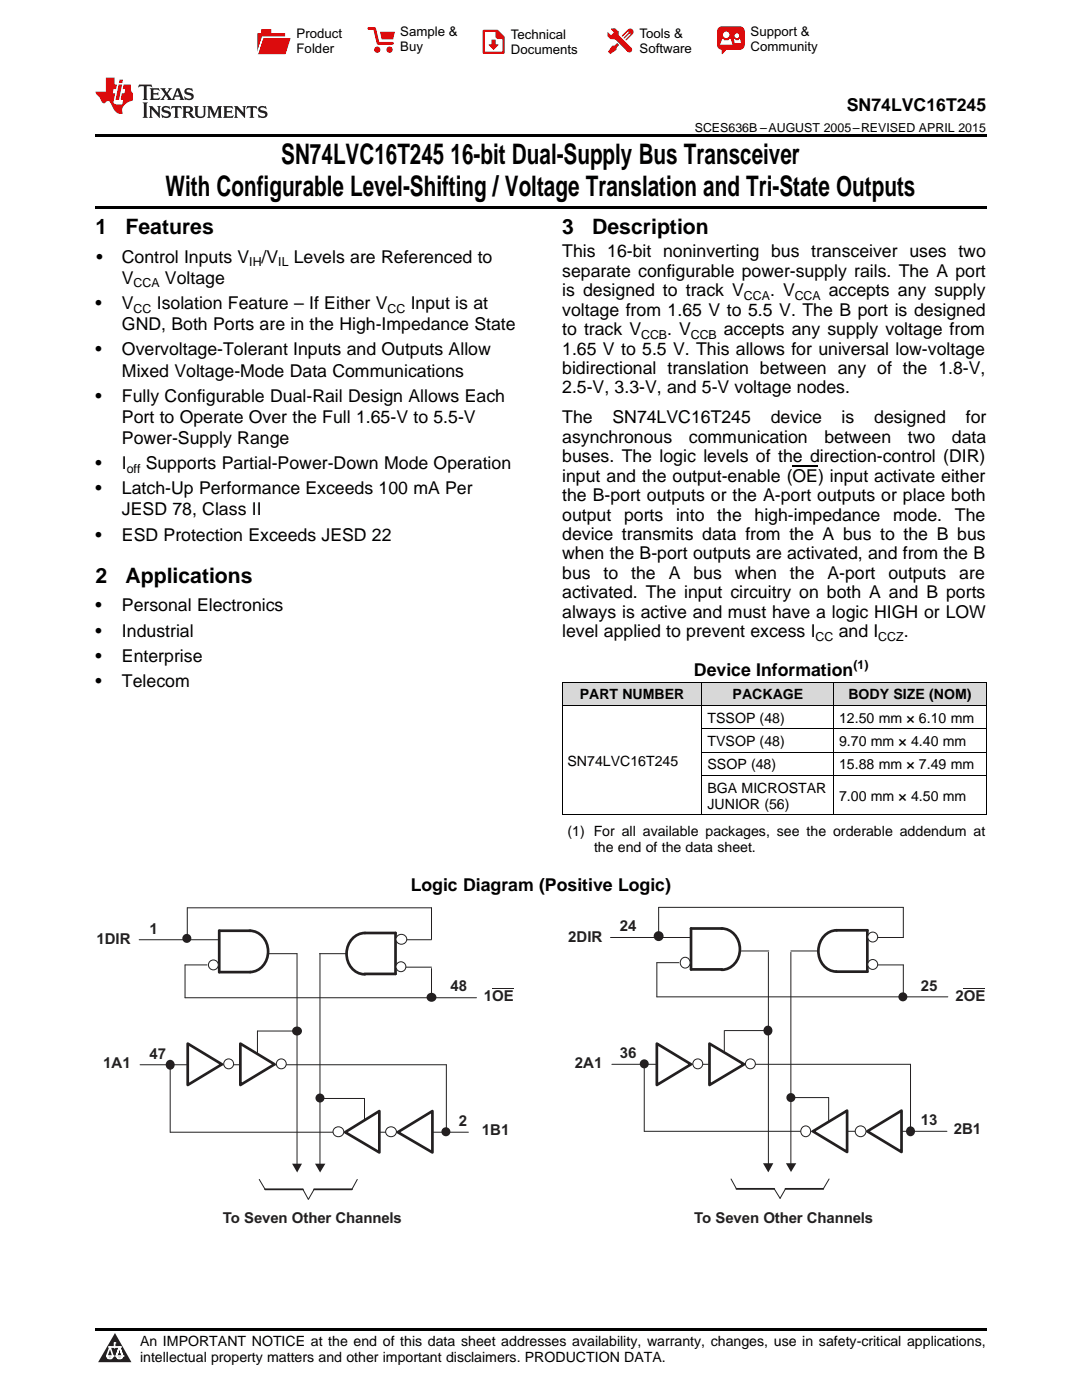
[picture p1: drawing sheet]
<svg xmlns="http://www.w3.org/2000/svg" width="216mm" height="279mm" viewBox="0 0 216 279" stroke-linecap="round" stroke-linejoin="round" font-family="sans-serif">
<g fill="#d8d8d8">
<path d="M112.2 136.2h27.9v4.6h-27.9z"/>
<path d="M140.1 136.2h26.3v4.6h-26.3z"/>
<path d="M166.4 136.2h30.4v4.6h-30.4z"/>
</g>
<path d="M22.9 266l3.3 5.9h-6.6z" fill="#231f20"/>
<path d="M21.3 270.6h1.2l-.3 .5h-.3a.53 .53 0 0 1-.6-.5z" fill-rule="evenodd" fill="#fff"/>
<path d="M21.3 270.6h1.2l-.3 .5h-.3a.53 .53 0 0 1-.6-.5z" fill="none" stroke="#231f20" stroke-width=".33"/>
<path d="M21.3 270.6l1.2 .1-.3 .4h-.5z" fill="none" stroke="#fff" stroke-width=".33"/>
<path d="M22.9 268.9h.1" fill="none" stroke="#fff" stroke-width=".33"/>
<path d="M22.9 268v.9z" fill="#fff"/>
<path d="M22.9 268v.9z" fill="none" stroke="#fff" stroke-width=".33"/>
<circle cx="22.9" cy="268" r=".16" fill="#fff"/>
<path d="M21.8 268.8h.1" fill="none" stroke="#fff" stroke-width=".33"/>
<path d="M21.8 268.8h2.2z" fill="#fff"/>
<path d="M21.8 268.8h2.2z" fill="none" stroke="#fff" stroke-width=".33"/>
<circle cx="24" cy="268.8" r=".16" fill="#fff"/>
<path d="M23.2 270.6h.1" fill="none" stroke="#fff" stroke-width=".33"/>
<path d="M23.8 268.8l-.6 1.8z" fill="#fff"/>
<path d="M23.8 268.8l-.6 1.8z" fill="none" stroke="#fff" stroke-width=".33"/>
<path d="M23.8 268.8l.7 1.8z" fill="#fff"/>
<path d="M23.8 268.8l.7 1.8z" fill="none" stroke="#fff" stroke-width=".33"/>
<path d="M24.4 270.6h.1" fill="none" stroke="#fff" stroke-width=".33"/>
<circle cx="21.3" cy="270.6" r=".16" fill="#fff"/>
<path d="M22 268.8l-.7 1.8z" fill="#fff"/>
<path d="M22 268.8l-.7 1.8z" fill="none" stroke="#fff" stroke-width=".33"/>
<path d="M22 268.8l.5 1.8z" fill="#fff"/>
<path d="M22 268.8l.5 1.8z" fill="none" stroke="#fff" stroke-width=".33"/>
<circle cx="22.5" cy="270.6" r=".16" fill="#fff"/>
<path d="M23.3 270.6h1.2a.63 .63 0 0 1-.6 .5 .63 .63 0 0 1-.6-.5z" fill-rule="evenodd" fill="#fff"/>
<path d="M23.3 270.6h1.2a.63 .63 0 0 1-.6 .5 .63 .63 0 0 1-.6-.5z" fill="none" stroke="#231f20" stroke-width=".33"/>
<path d="M23.3 270.6h1.2l-.4 .5h-.5z" fill="none" stroke="#fff" stroke-width=".33"/>
<path d="M23.2 270.6h.1" fill="none" stroke="#fff" stroke-width=".33"/>
<circle cx="24.5" cy="270.6" r=".16" fill="#fff"/>
<path d="M19 265.1h177.8v.5h-177.8z" fill="#000"/>
<circle cx="33.9" cy="212.5" r=".77" fill="#231f20"/>
<circle cx="33.9" cy="212.5" r=".77" fill="none" stroke="#231f20" stroke-width=".36"/>
<path d="M58.3 232.2h2l-1 1.8z" fill-rule="evenodd" fill="#231f20"/>
<path d="M36.9 192.6v6.5h58.2M59.3 190.3v41.9M63.8 190.3v42.6M86.1 187.5v-6.3h-48.7v6.7M86.1 193.3v5.8M27.9 212.5h61.2v13.5M34 212.5v13.5h59.5M58.9 205.8h-7.5v4.3M64.1 219.2h8.6v4.1M51.7 235.4l1.2 2M60.4 237.4l1.1 1.9 1.2-1.9M71.3 235.4l-1.1 2" fill="none" stroke="#231f20" stroke-width=".2"/>
<path d="M52.9 237.4h7.5M62.7 237.4h7.5" fill="none" stroke="#231f20" stroke-width=".36"/>
<circle cx="89" cy="225.9" r=".72" fill="#231f20"/>
<circle cx="89" cy="225.9" r=".72" fill="none" stroke="#231f20" stroke-width=".36"/>
<circle cx="37.3" cy="187.3" r=".72" fill="#231f20"/>
<circle cx="37.3" cy="187.3" r=".72" fill="none" stroke="#231f20" stroke-width=".36"/>
<circle cx="86.1" cy="199.1" r=".76" fill="#231f20"/>
<circle cx="86.1" cy="199.1" r=".76" fill="none" stroke="#231f20" stroke-width=".36"/>
<circle cx="59.3" cy="205.8" r=".76" fill="#231f20"/>
<circle cx="59.3" cy="205.8" r=".76" fill="none" stroke="#231f20" stroke-width=".36"/>
<circle cx="63.8" cy="219.1" r=".72" fill="#231f20"/>
<circle cx="63.8" cy="219.1" r=".72" fill="none" stroke="#231f20" stroke-width=".36"/>
<path d="M62.9 232.2h2l-1.1 1.8z" fill-rule="evenodd" fill="#231f20"/>
<path d="M98.1 197.4h4.3" fill="none" stroke="#231f20" stroke-width=".2"/>
<circle cx="128.6" cy="212.3" r=".72" fill="#231f20"/>
<circle cx="128.6" cy="212.3" r=".72" fill="none" stroke="#231f20" stroke-width=".36"/>
<path d="M152.2 232.1h2.1l-1 1.8z" fill-rule="evenodd" fill="#231f20"/>
<g fill="none" stroke="#231f20" stroke-width=".2">
<path d="M131.1 192.1v6.8h58M131.4 187v-5.9h48.8v6M153.3 190.1v42.7M157.8 190.1v42.7M180.2 192.6v6.3M122.1 212.4h59.6v13.4M128.6 212.4v13.4h60.4M144.5 205.7v4.1M144.6 205.7h8.4M158.3 219h7v4.7M145.9 235.3l1.1 2M154.5 237.3l1.2 1.8 1-1.8"/>
<path d="M165.4 235.3l-1.1 2"/>
</g>
<path d="M147 237.3h7.5M156.7 237.3h7.6" fill="none" stroke="#231f20" stroke-width=".36"/>
<circle cx="181.6" cy="225.7" r=".77" fill="#231f20"/>
<circle cx="181.6" cy="225.7" r=".77" fill="none" stroke="#231f20" stroke-width=".36"/>
<circle cx="131.4" cy="186.8" r=".81" fill="#231f20"/>
<circle cx="131.4" cy="186.8" r=".81" fill="none" stroke="#231f20" stroke-width=".36"/>
<circle cx="180.2" cy="198.9" r=".72" fill="#231f20"/>
<circle cx="180.2" cy="198.9" r=".72" fill="none" stroke="#231f20" stroke-width=".36"/>
<circle cx="153.3" cy="205.6" r=".77" fill="#231f20"/>
<circle cx="153.3" cy="205.6" r=".77" fill="none" stroke="#231f20" stroke-width=".36"/>
<circle cx="157.8" cy="219" r=".72" fill="#231f20"/>
<circle cx="157.8" cy="219" r=".72" fill="none" stroke="#231f20" stroke-width=".36"/>
<path d="M156.8 232.1h2.1l-1.1 1.8z" fill-rule="evenodd" fill="#231f20"/>
<path d="M63.8 190.3h5.4M80 193h6.1M80 187.5h6.1M192.3 197.4h4.3" fill="none" stroke="#231f20" stroke-width=".2"/>
<path d="M72.7 194.4h6.2v-8.2h-6.1a4.2 4.2 0 0 0-3.5 3 4.2 4.2 0 0 0 1.4 4.5 3.3 3.3 0 0 0 2.1 .7" fill="none" stroke="#231f20" stroke-width=".54"/>
<circle cx="80.1" cy="187.5" r="1.04" fill="#fff"/>
<circle cx="80.1" cy="187.5" r="1.04" fill="none" stroke="#231f20" stroke-width=".2"/>
<circle cx="80" cy="192.9" r=".99" fill="#fff"/>
<circle cx="80" cy="192.9" r=".99" fill="none" stroke="#231f20" stroke-width=".2"/>
<path d="M49.8 185.8a4.2 4.2 0 0 1 3.6 3 4.2 4.2 0 0 1-1.5 4.5l-1.2 .6-.8 .1h-6.2v-8.2h6.2" fill="none" stroke="#231f20" stroke-width=".54"/>
<circle cx="42.6" cy="192.6" r=".99" fill="#fff"/>
<g fill="none" stroke="#231f20" stroke-width=".2">
<path d="M27.8 187.5h15.9M36.9 192.6h4.4M53.3 190.3h6M157.8 189.8h5.5M174.1 192.6h6.1M174.1 187.1h6.1"/>
<circle cx="42.6" cy="192.6" r=".99"/>
</g>
<path d="M166.9 185.7h6.2v8.2h-6.2a4.2 4.2 0 0 1-3.6-3.1 4.2 4.2 0 0 1 1.7-4.5l1.2-.6h.8" fill="none" stroke="#231f20" stroke-width=".54"/>
<circle cx="174.1" cy="187" r=".99" fill="#fff"/>
<circle cx="174.1" cy="187" r=".99" fill="none" stroke="#231f20" stroke-width=".2"/>
<circle cx="174.1" cy="192.5" r=".99" fill="#fff"/>
<circle cx="174.1" cy="192.5" r=".99" fill="none" stroke="#231f20" stroke-width=".2"/>
<path d="M144 185.3a4.2 4.2 0 0 1 3.5 3.1 4.2 4.2 0 0 1-1.4 4.4 3.3 3.3 0 0 1-2.1 .7M144.1 185.3h-6.2v8.2h6.2" fill="none" stroke="#231f20" stroke-width=".54"/>
<path d="M136 191.4a1.01 1.01 0 0 1 1.5 0 1.01 1.01 0 0 1-.1 1.5 1.01 1.01 0 0 1-1.5-.1 1.15 1.15 0 0 1 .1-1.4z" fill-rule="evenodd" fill="#fff"/>
<path d="M121.8 187.1h16M131.1 192.1h4.4M136 191.4a1.01 1.01 0 0 1 1.5 0 1.01 1.01 0 0 1-.1 1.5 1.01 1.01 0 0 1-1.5-.1 1.15 1.15 0 0 1 .1-1.4zM147.9 189.8h5.5" fill="none" stroke="#231f20" stroke-width=".2"/>
<path d="M131.1 208.3l6.8 4.1-6.8 4.1z" fill="#fff"/>
<path d="M131.1 208.3l6.8 4.1-6.8 4.1z" fill="none" stroke="#231f20" stroke-width=".54"/>
<circle cx="139.2" cy="212.3" r=".99" fill="#fff"/>
<circle cx="139.2" cy="212.3" r=".99" fill="none" stroke="#231f20" stroke-width=".2"/>
<path d="M141.6 208.3l6.9 4.1-6.9 4.1z" fill="#fff"/>
<path d="M141.6 208.3l6.9 4.1-6.9 4.1z" fill="none" stroke="#231f20" stroke-width=".54"/>
<circle cx="149.7" cy="212.3" r=".99" fill="#fff"/>
<circle cx="149.7" cy="212.3" r=".99" fill="none" stroke="#231f20" stroke-width=".2"/>
<path d="M37.5 208.3l6.8 4.1-6.8 4.1z" fill="#fff"/>
<path d="M37.5 208.3l6.8 4.1-6.8 4.1z" fill="none" stroke="#231f20" stroke-width=".54"/>
<circle cx="45.6" cy="212.3" r=".99" fill="#fff"/>
<circle cx="45.6" cy="212.3" r=".99" fill="none" stroke="#231f20" stroke-width=".2"/>
<path d="M48 208.3l6.8 4.1-6.8 4.1z" fill="#fff"/>
<path d="M48 208.3l6.8 4.1-6.8 4.1z" fill="none" stroke="#231f20" stroke-width=".54"/>
<circle cx="56.1" cy="212.3" r=".99" fill="#fff"/>
<circle cx="56.1" cy="212.3" r=".99" fill="none" stroke="#231f20" stroke-width=".2"/>
<path d="M79.4 226l6.9-4.3v8.3z" fill="#fff"/>
<path d="M79.4 226l6.9-4.3v8.3z" fill="none" stroke="#231f20" stroke-width=".54"/>
<circle cx="78" cy="225.9" r="1.04" fill="#fff"/>
<circle cx="78" cy="225.9" r="1.04" fill="none" stroke="#231f20" stroke-width=".2"/>
<path d="M68.9 226l6.8-4.3v8.3z" fill="#fff"/>
<path d="M68.9 226l6.8-4.3v8.3z" fill="none" stroke="#231f20" stroke-width=".54"/>
<circle cx="67.5" cy="225.9" r="1.04" fill="#fff"/>
<circle cx="67.5" cy="225.9" r="1.04" fill="none" stroke="#231f20" stroke-width=".2"/>
<path d="M173.1 225.8l6.8-4.2v8.3z" fill="#fff"/>
<path d="M173.1 225.8l6.8-4.2v8.3z" fill="none" stroke="#231f20" stroke-width=".54"/>
<circle cx="171.7" cy="225.8" r="1.08" fill="#fff"/>
<circle cx="171.7" cy="225.8" r="1.08" fill="none" stroke="#231f20" stroke-width=".2"/>
<path d="M162.2 225.8l6.8-4.2v8.3z" fill="#fff"/>
<path d="M162.2 225.8l6.8-4.2v8.3z" fill="none" stroke="#231f20" stroke-width=".54"/>
<path d="M160.2 224.9a1.01 1.01 0 0 1 1.4 .3 1.01 1.01 0 0 1-.2 1.4 1.01 1.01 0 0 1-1.4-.2 1.14 1.14 0 0 1 .2-1.5z" fill-rule="evenodd" fill="#fff"/>
<path d="M160.2 224.9a1.01 1.01 0 0 1 1.4 .3 1.01 1.01 0 0 1-.2 1.4 1.01 1.01 0 0 1-1.4-.2 1.14 1.14 0 0 1 .2-1.5z" fill="none" stroke="#231f20" stroke-width=".2"/>
<path d="M112.2 136.1h84.6M112.2 136.1v26.5M140.1 136.1v26.5M166.3 136.1v26.5M196.8 136.1v26.5M112.2 140.8h84.6M140.1 154.7h56.7M140.1 150.1h56.7M140.1 145.4h56.7M112.2 162.6h84.6" fill="none" stroke="#000" stroke-width=".2"/>
<path d="M19 26.8h177.8v.6h-177.8zM19 41.2h177.8v.5h-177.8zM112.2 162.6h.1zM166.3 162.6h.1zM196.7 162.6h.1z" fill="#000"/>
<path d="M27.7 16.9l-.1 .6 .6-.3h.5v.2v2.2l-.2 .4h1l-.2-.4v-2.2v-.2h.5l.6 .3-.2-.6zM29.9 17.6l.2 .4v1.6l-.2 .4h1.9l.1-.6a1.09 1.09 0 0 1-1.3 .1v-.6h.6l.4 .2v-.7l-.2 .2h-.8v-.6l.2-.1a1.01 1.01 0 0 1 1 .3l-.1-.6zM32 17.6l.9 1.2-1 1.2h.9l-.2-.3 .5-.7 .5 .7-.3 .3h1.7l-.2-.3 .1-.4h1l.1 .4-.2 .3h1l-.3-.4-.7-2h-.5l-1 2.2-.8-1.1 .9-1.1h-.9l.2 .2-.4 .7-.4-.7 .2-.2zM35.4 18l.4 1h-.8zM37 17.7a.66 .66 0 0 0-.2 .8 .66 .66 0 0 0 .6 .4l.7 .2 .1 .2a.8 .8 0 0 1-.7 .4 .8 .8 0 0 1-.7-.5l.1 .8 .2-.2a.94 .94 0 0 0 1.1 .1 .94 .94 0 0 0 .4-.9 1.48 1.48 0 0 0-1.3-.6v-.4a1.1 1.1 0 0 1 1.2 .2l-.2-.6-.2 .1-.5-.1zM28.5 20.4l.2 .4v2.3l-.2 .4h1l-.2-.4v-2.3l.2-.4zM29.7 21.2l.2 .4v1.5l-.2 .4h.8l-.3-.4 .1-1.3 1.6 1.8v-2l.2-.4h-.7l.2 .2v1.1l-1.2-1.3zM32.5 21.3a.66 .66 0 0 0-.2 .8 .66 .66 0 0 0 .6 .4l.6 .2 .2 .2a.8 .8 0 0 1-.8 .4 .8 .8 0 0 1-.7-.5l.2 .7 .2-.1a.94 .94 0 0 0 1 .1 .94 .94 0 0 0 .5-1 1.47 1.47 0 0 0-1.3-.6l-.1-.3a1.1 1.1 0 0 1 1.3 .2l-.2-.6-.2 .1-.5-.2zM34.3 21.2l-.2 .6a.64 .64 0 0 1 .8-.3v1.6l-.2 .4h1l-.3-.4 .1-1.6a.66 .66 0 0 1 .8 .3l-.2-.6zM36.3 21.2l.3 .4v1.5l-.3 .4h1l-.2-.2v-.7h.5l.1 .1a.8 .8 0 0 0 1.2 .7l-1-1a.62 .62 0 0 0 .6-.5 .62 .62 0 0 0-.6-.7zM37.1 21.5h.1a.48 .48 0 0 1 .6 0 .48 .48 0 0 1 .1 .6l-.2 .1-.6 .1zM38.7 21.2l.2 .2a2.29 2.29 0 0 0 .4 2 1.05 1.05 0 0 0 1.7-.7v-1.3l.2-.2h-.8l.2 .4v1.1a.61 .61 0 0 1-.6 .6 .61 .61 0 0 1-.6-.6v-1.1l.3-.4zM41.3 21.2l.3 .4v1.5l-.3 .4h.8l-.2-.4v-1.4l.8 1.9 .9-1.9v1.4l-.2 .4h.9l-.2-.4v-1.5l.2-.4h-.8l-.7 1.5-.6-1.5zM44.5 21.2l.2 .4v1.5l-.2 .4h1.9l.2-.6a1.1 1.1 0 0 1-1.4 .2v-.7h.6l.4 .2v-.6l-.2 .1-.8 .1v-.6l.2-.1a1.02 1.02 0 0 1 1.1 .2l-.2-.5zM46.7 21.2l.2 .4v1.5l-.2 .4h.8l-.3-.4 .1-1.3 1.6 1.8v-2l.2-.4h-.7l.2 .2v1.1l-1.2-1.3zM49.3 21.2l-.1 .6a.64 .64 0 0 1 .8-.3v1.6l-.3 .4h1l-.2-.4v-1.6a.66 .66 0 0 1 .8 .3l-.1-.6zM51.7 21.3a.66 .66 0 0 0-.2 .7 .66 .66 0 0 0 .7 .5l.6 .2 .1 .2a.8 .8 0 0 1-.7 .4 .8 .8 0 0 1-.7-.5l.1 .7 .2-.1a.94 .94 0 0 0 1.1 .1 .94 .94 0 0 0 .4-1 1.48 1.48 0 0 0-1.2-.6l-.1-.3a1.1 1.1 0 0 1 1.2 .2l-.2-.6-.1 .1-.6-.2z" fill="#231f20"/>
<path d="M21.1 15.5v2.8h-2v.4l.9 .9a.96 .96 0 0 0 1 1 .59 .59 0 0 1 .5-.4 .59 .59 0 0 1 .5 .3l.4 .8a1.61 1.61 0 0 0 2.1 1.3 1.63 1.63 0 0 1 1.1-2.2l.9-.3v-1.5a1.6 1.6 0 0 1-.4-1.7h-1.4l-.2 .9h.5l-.2 .8h-.5l-.2 1v.3h.5l-.2 .9h-.7a.74 .74 0 0 1-1-.6l.3-1.6h-.5l.2-.8h.5l.1-.9h-.4v-1.4zM23.7 16.9l-.7 3h.8l.6-3zM23.8 15.9l-.1 .7h.7l.2-.7z" fill="#ee1d23"/>
<g fill="#d60000">
<path d="M52.1 5.8h2v.8h2.8v4.2h-5.5v-4.2h.7z" fill-rule="evenodd"/>
<path d="M52.4 7.5h5.6l-1 3.3h-5.6z" fill-rule="evenodd"/>
</g>
<path d="M52.4 7.4h5.7l-.1 .1h-5.5l-1.1 3.3z" fill-rule="evenodd" fill="#fff"/>
<path d="M52.4 7.4h5.7l-.1 .1h-5.5l-1.1 3.3z" fill="none" stroke="#fff" stroke-width=".2"/>
<path d="M73.6 5.7h1.1l.7 2.9h2.9" fill="none" stroke="#d60000" stroke-width=".55"/>
<g fill="#d60000">
<path d="M75.8 6.3h3l-.4 1.6h-2.2z" fill-rule="evenodd"/>
<circle cx="75.3" cy="9.9" r=".62"/>
<circle cx="77.7" cy="9.9" r=".62"/>
</g>
<path d="M96.5 6.2h2.7l1.3 1.2v3.1h-4z" fill="none" stroke="#d60000" stroke-width=".44"/>
<g fill="#d60000">
<path d="M98.1 7.9h.8v1h.5l-.9 1.1-1-1v-.1h.6z" fill-rule="evenodd"/>
<path d="M98.9 6.2h.3l1.3 1.2v.4h-1.3l-.3-.4z" fill-rule="evenodd"/>
<path d="M121.9 5.7h.8l.7 .6 .1 .7 2.5 2.5-.8 .8-2.3-2.3-1.1-.2-.6-.6v-.8l.7 .6 .5-.4v-.2l-.5-.5z" fill-rule="evenodd"/>
<path d="M122.2 9.1h.4l.5-.5 .4 .4-.5 .5v.4l-1.2 .9-.5-.5z" fill-rule="evenodd"/>
<path d="M125.3 5.9a.67 .67 0 0 1 .9 0 .67 .67 0 0 1 0 .9z" fill-rule="evenodd"/>
<path d="M125.3 5.9l.9 .9-1.2 1.2h-.2v-.2l1-.9v-.2h-.2l-.9 1h-.2v-.2l.9-1 .1-.2h-.3l-.9 1h-.2v-.2z" fill-rule="evenodd"/>
<circle cx="125.6" cy="9.9" r=".54"/>
</g>
<path d="M123.3 6.3v.7" fill="none" stroke="#d60000" stroke-width=".2"/>
<g fill="#d60000">
<path d="M143.4 5.5l.6-.2h3.6a.95 .95 0 0 1 1 .9v2.8a.95 .95 0 0 1-1 .9h-3.6a.95 .95 0 0 1-.9-.9v-2.8z" fill-rule="evenodd"/>
<path d="M144 9.9h.9l-.7 .9h-.2z" fill-rule="evenodd"/>
</g>
<g fill="#fff">
<path d="M146.6 8.6h1.3z"/>
<path d="M144.1 7.8h.3l.1 .2h.8l.2-.2h.3l.4 1.1h-2.5z" fill-rule="evenodd"/>
<path d="M146.4 7.8h.3l.1 .2h.5l.2-.2h.2l.2 .8h-1.3z" fill-rule="evenodd"/>
<circle cx="144.9" cy="6.9" r=".65"/>
<circle cx="147" cy="7.1" r=".48"/>
</g>
<path d="M158.2 93h5" fill="none" stroke="#000" stroke-width=".25"/>
<g font-size="5.6">
<text x="56.1" y="32.8">SN74LVC16T245</text>
<text x="89.9" y="32.8">16-bit Dual-Supply Bus Transceiver</text>
<text x="33.1" y="39.2">With Configurable Level-Shifting / Voltage Translation and Tri-State Outputs</text>
</g>
<g font-size="4.2">
<text x="19" y="46.7">1</text>
<text x="25" y="46.7">Features</text>
<text x="112.2" y="46.7">3</text>
<text x="118.2" y="46.7">Description</text>
<text x="19" y="116.3">2</text>
<text x="25" y="116.3">Applications</text>
</g>
<g font-size="3.5">
<text x="169" y="22.2">SN74LVC16T245</text>
<text x="19.2" y="52.4">•</text>
<text x="24.3" y="52.4">Control Inputs V /V</text>
<text x="58.6" y="52.4">Levels are Referenced to</text>
<text x="112.2" y="51.4">This 16-bit noninverting bus transceiver uses two</text>
<text x="24.3" y="56.7">V</text>
<text x="32.9" y="56.7">Voltage</text>
<text x="112.2" y="55.2">separate configurable power-supply rails. The A port</text>
<text x="112.2" y="59.1">is designed to track V</text>
<text x="153.7" y="59.1">. V</text>
<text x="165.4" y="59.1">accepts any supply</text>
<text x="19" y="61.7">•</text>
<text x="24.3" y="61.7">V</text>
<text x="24.3" y="65.9">GND, Both Ports are in the High-Impedance State</text>
<text x="31.3" y="61.7">Isolation Feature – If Either V</text>
<text x="82" y="61.7">Input is at</text>
<text x="112.2" y="63">voltage from 1.65 V to 5.5 V. The B port is designed</text>
<text x="19" y="70.9">•</text>
<text x="24.3" y="70.9">Overvoltage-Tolerant Inputs and Outputs Allow</text>
<text x="112.2" y="66.9">to track V</text>
<text x="112.2" y="70.8">1.65 V to 5.5 V. This allows for universal low-voltage</text>
<text x="133.1" y="66.9">. V</text>
<text x="144.4" y="66.9">accepts any supply voltage from</text>
<text x="24.3" y="75.1">Mixed Voltage-Mode Data Communications</text>
<text x="112.2" y="74.6">bidirectional translation between any of the 1.8-V,</text>
<text x="19" y="80.2">•</text>
<text x="24.3" y="80.2">Fully Configurable Dual-Rail Design Allows Each</text>
<text x="112.2" y="78.5">2.5-V, 3.3-V, and 5-V voltage nodes.</text>
<text x="24.3" y="84.4">Port to Operate Over the Full 1.65-V to 5.5-V</text>
<text x="24.3" y="88.6">Power-Supply Range</text>
<text x="112.2" y="84.5">The</text>
<text x="112.2" y="88.4">asynchronous</text>
<text x="122.2" y="84.5">SN74LVC16T245</text>
<text x="137.5" y="88.4">communication</text>
<text x="153.8" y="84.5">device</text>
<text x="164.5" y="88.4">between</text>
<text x="167.9" y="84.5">is</text>
<text x="174.4" y="84.5">designed</text>
<text x="181.1" y="88.4">two</text>
<text x="189.9" y="88.4">data</text>
<text x="192.7" y="84.5">for</text>
<text x="19" y="93.6">•</text>
<text x="24.3" y="93.6">I</text>
<text x="29.1" y="93.6">Supports Partial-Power-Down Mode Operation</text>
<text x="112.2" y="92.3">buses. The logic levels of the direction-control (DIR)</text>
<text x="19" y="98.6">•</text>
<text x="24.3" y="98.6">Latch-Up Performance Exceeds 100 mA Per</text>
<text x="112.2" y="96.1">input and the output-enable (OE) input activate either</text>
<text x="112.2" y="100">the B-port outputs or the A-port outputs or place both</text>
<text x="19" y="107.9">•</text>
<text x="24.3" y="102.9">JESD 78, Class II</text>
<text x="24.3" y="107.9">ESD Protection Exceeds JESD 22</text>
<text x="112.2" y="103.9">output</text>
<text x="112.2" y="107.8">device transmits data from the A bus to the B bus</text>
<text x="124.5" y="103.9">ports</text>
<text x="134.9" y="103.9">into</text>
<text x="143.1" y="103.9">the</text>
<text x="150.6" y="103.9">high-impedance</text>
<text x="178.2" y="103.9">mode.</text>
<text x="190.5" y="103.9">The</text>
<text x="112.2" y="111.7">when the B-port outputs are activated, and from the B</text>
<text x="112.2" y="115.5">bus</text>
<text x="112.2" y="119.4">activated. The input circuitry on both A and B ports</text>
<text x="120.4" y="115.5">to</text>
<text x="126" y="115.5">the</text>
<text x="133.4" y="115.5">A</text>
<text x="138.4" y="115.5">bus</text>
<text x="146.6" y="115.5">when</text>
<text x="157.6" y="115.5">the</text>
<text x="165.1" y="115.5">A-port</text>
<text x="177.3" y="115.5">outputs</text>
<text x="191.4" y="115.5">are</text>
<text x="19" y="122">•</text>
<text x="24.3" y="122">Personal Electronics</text>
<text x="112.2" y="123.3">always is active and must have a logic HIGH or LOW</text>
<text x="19" y="127">•</text>
<text x="24.3" y="127">Industrial</text>
<text x="112.2" y="127.2">level applied to prevent excess I</text>
<text x="167.4" y="127.2">and I</text>
<text x="180.3" y="127.2">.</text>
<text x="19" y="132">•</text>
<text x="19" y="137.1">•</text>
<text x="24.3" y="132">Enterprise</text>
<text x="24.3" y="137.1">Telecom</text>
<text x="138.5" y="134.9">Device Information</text>
<text x="82" y="177.8">Logic Diagram (Positive Logic)</text>
</g>
<g font-size="3" fill="#231f20">
<text x="123.7" y="185.8">24</text>
<text x="19.2" y="188.4">1DIR</text>
<text x="29.8" y="186.4">1</text>
<text x="113.4" y="187.9">2DIR</text>
<text x="89.9" y="197.8">48</text>
<text x="183.7" y="197.8">25</text>
<text x="96.5" y="199.8">1OE</text>
<text x="190.7" y="199.8">2OE</text>
<text x="20.6" y="213.2">1A1</text>
<text x="29.8" y="211.4">47</text>
<text x="114.7" y="213.2">2A1</text>
<text x="123.7" y="211.1">36</text>
<text x="91.6" y="224.8">2</text>
<text x="96.2" y="226.6">1B1</text>
<text x="183.7" y="224.5">13</text>
<text x="190.3" y="226.4">2B1</text>
<text x="44.5" y="244.1">To Seven Other Channels</text>
<text x="138.5" y="244">To Seven Other Channels</text>
</g>
<g font-size="2.8">
<text x="115.7" y="139.6">PART NUMBER</text>
<text x="146.2" y="139.6">PACKAGE</text>
<text x="169.3" y="139.6">BODY SIZE (NOM)</text>
<text x="141.2" y="144.2">TSSOP (48)</text>
<text x="141.2" y="148.9">TVSOP (48)</text>
<text x="167.4" y="144.2">12.50 mm × 6.10 mm</text>
<text x="167.4" y="148.9">9.70 mm × 4.40 mm</text>
<text x="113.2" y="152.8">SN74LVC16T245</text>
<text x="141.2" y="153.5">SSOP (48)</text>
<text x="167.4" y="153.5">15.88 mm × 7.49 mm</text>
<text x="141.2" y="158.2">BGA MICROSTAR</text>
<text x="141.2" y="161.4">JUNIOR (56)</text>
<text x="167.4" y="159.8">7.00 mm × 4.50 mm</text>
<text x="113.2" y="166.9">(1) For all available packages, see the orderable addendum at</text>
<text x="118.5" y="170">the end of the data sheet.</text>
<text x="27.9" y="268.6">An IMPORTANT NOTICE at the end of this data sheet addresses availability, warranty, changes, use in safety-critical applications,</text>
<text x="27.9" y="271.8">intellectual property matters and other important disclaimers. PRODUCTION DATA.</text>
</g>
<g font-size="2.6">
<text x="59.2" y="7.6">Product</text>
<text x="59.2" y="10.6">Folder</text>
<text x="79.9" y="7.3">Sample &amp;</text>
<text x="79.9" y="10.2">Buy</text>
<text x="101.9" y="7.8">Technical</text>
<text x="101.9" y="10.8">Documents</text>
<text x="127.6" y="7.6">Tools &amp;</text>
<text x="127.6" y="10.6">Software</text>
<text x="149.8" y="7.2">Support &amp;</text>
<text x="149.8" y="10.2">Community</text>
</g>
<g font-size="2.5">
<text x="138.6" y="26.3">SCES636B –AUGUST 2005–REVISED APRIL 2015</text>
<text x="49.7" y="53.1">IH</text>
<text x="55.5" y="53.1">IL</text>
<text x="26.7" y="57.4">CCA</text>
<text x="148.4" y="59.8">CCA</text>
<text x="158.6" y="59.8">CCA</text>
<text x="26.7" y="62.4">CC</text>
<text x="77.3" y="62.4">CC</text>
<text x="127.9" y="67.6">CCB</text>
<text x="137.8" y="67.6">CCB</text>
<text x="25.3" y="94.3">off</text>
<text x="162.7" y="127.9">CC</text>
<text x="175.3" y="127.9">CCZ</text>
<text x="170.3" y="133.5">(1)</text>
</g>
</svg>
